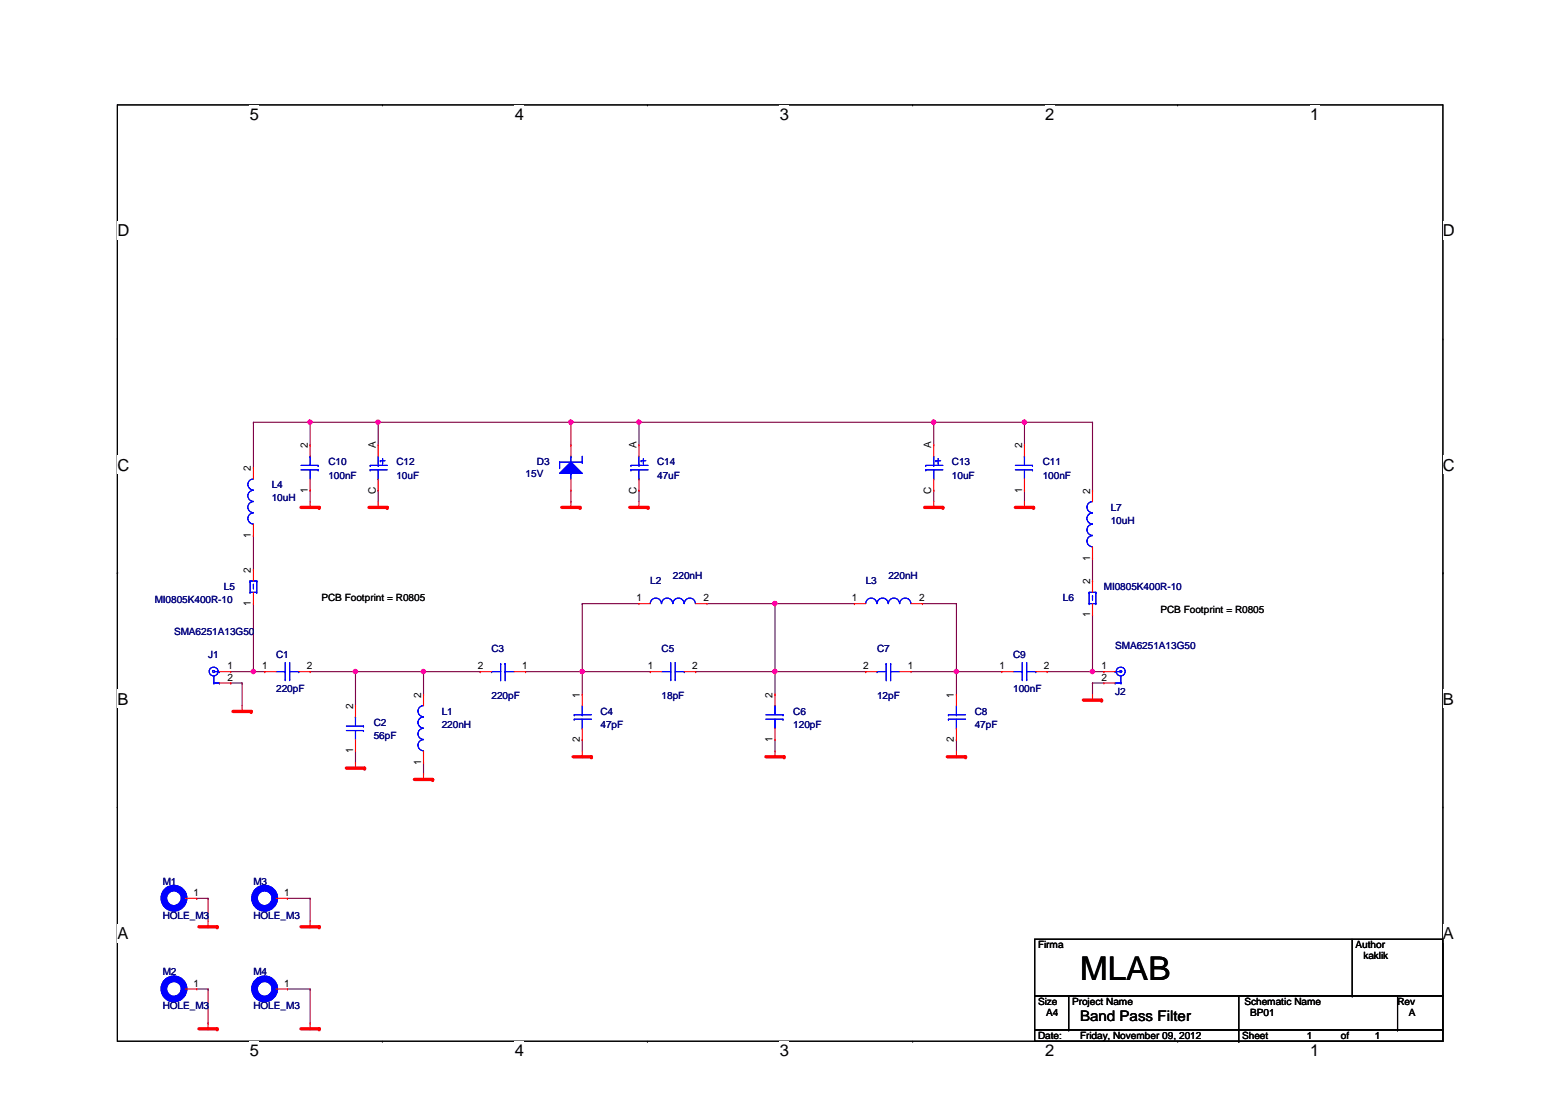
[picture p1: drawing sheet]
<svg xmlns="http://www.w3.org/2000/svg" width="297mm" height="210mm" viewBox="0 0 297 210" stroke-linecap="round" stroke-linejoin="round" font-family="sans-serif">
<path d="M22.3 20h252.4v178.3h-252.4z" fill="none" stroke="#000" stroke-width=".21"/>
<g fill="#fff">
<path d="M47.6 20h1.7v3.5h-1.7z"/>
<path d="M47.6 198.3h1.7v3.5h-1.7z"/>
</g>
<path d="M72.8 20h.1M72.8 198.3h.1" fill="none" stroke="#000" stroke-width=".21"/>
<g fill="#fff">
<path d="M98 20h1.8v3.5h-1.8z"/>
<path d="M98 198.3h1.8v3.5h-1.8z"/>
</g>
<path d="M123.3 20h.1M123.3 198.3h.1" fill="none" stroke="#000" stroke-width=".21"/>
<g fill="#fff">
<path d="M148.5 20h1.7v3.5h-1.7z"/>
<path d="M148.5 198.3h1.7v3.5h-1.7z"/>
</g>
<path d="M173.8 20h.1M173.8 198.3h.1" fill="none" stroke="#000" stroke-width=".21"/>
<g fill="#fff">
<path d="M199 20h1.7v3.5h-1.7z"/>
<path d="M199 198.3h1.7v3.5h-1.7z"/>
</g>
<path d="M224.2 20h.1M224.2 198.3h.1" fill="none" stroke="#000" stroke-width=".21"/>
<g fill="#fff">
<path d="M249.5 20h1.7v3.5h-1.7z"/>
<path d="M249.5 198.3h1.7v3.5h-1.7z"/>
<path d="M22.3 42.2h2.3v3.5h-2.3z"/>
<path d="M274.7 42.2h2.3v3.5h-2.3z"/>
<path d="M22.3 86.8h2.3v3.5h-2.3z"/>
<path d="M274.7 86.8h2.3v3.5h-2.3z"/>
</g>
<path d="M22.3 64.6h.1M274.7 64.6h.1" fill="none" stroke="#000" stroke-width=".21"/>
<g fill="#fff">
<path d="M22.3 131.4h2.1v3.5h-2.1z"/>
<path d="M274.7 131.4h2.1v3.5h-2.1z"/>
</g>
<path d="M22.3 109.1h.1M274.7 109.1h.1" fill="none" stroke="#000" stroke-width=".21"/>
<path d="M22.3 109.1h.1M274.7 109.1h.1" fill="none" stroke="#000" stroke-width=".19"/>
<g fill="#fff">
<path d="M22.3 176h2.1v3.5h-2.1z"/>
<path d="M274.7 176h2.1v3.5h-2.1z"/>
</g>
<path d="M22.3 153.7h.1M274.7 153.7h.1" fill="none" stroke="#000" stroke-width=".21"/>
<path d="M43.9 130.1h.1M43.9 130.1h2.2M43.9 127.9h4.4M46.1 130.1h.1M46.1 130.1v4.3M48.3 127.9h.1M147.6 143h.1M147.6 140.9v2.1" fill="none" stroke="#800040" stroke-width=".21"/>
<circle cx="48.2" cy="127.9" r=".4" fill="#f0f"/>
<circle cx="48.2" cy="127.9" r=".4" fill="none" stroke="#f0f" stroke-width=".21"/>
<path d="M173.5 127.9h8.6M182.1 127.9h.1M208 130.1h.1M208 130.1h2.2M208 130.1v2.1M182.1 140.9h.1M182.1 140.9v2.1" fill="none" stroke="#800040" stroke-width=".21"/>
<circle cx="182.1" cy="127.9" r=".4" fill="#f0f"/>
<circle cx="182.1" cy="127.9" r=".4" fill="none" stroke="#f0f" stroke-width=".21"/>
<path d="M132.5 127.9h.1M132.5 127.9h32.3M147.6 127.9h.1M147.6 127.9v4.3M164.8 127.9h.1M182.1 127.9h.1M182.1 127.9v4.3" fill="none" stroke="#800040" stroke-width=".21"/>
<circle cx="147.5" cy="127.9" r=".4" fill="#f0f"/>
<circle cx="147.5" cy="127.9" r=".4" fill="none" stroke="#f0f" stroke-width=".21"/>
<path d="M110.9 127.9h.1M110.9 127.9v4.3M110.9 140.9h.1M110.9 140.9v2.1" fill="none" stroke="#800040" stroke-width=".21"/>
<circle cx="110.8" cy="127.9" r=".4" fill="#f0f"/>
<circle cx="110.8" cy="127.9" r=".4" fill="none" stroke="#f0f" stroke-width=".21"/>
<path d="M147.6 115h.1M147.6 115h15.1M100.1 127.9h.1M100.1 127.9h23.7M123.8 127.9h.1" fill="none" stroke="#800040" stroke-width=".21"/>
<circle cx="147.5" cy="115" r=".4" fill="#f0f"/>
<circle cx="147.5" cy="115" r=".4" fill="none" stroke="#f0f" stroke-width=".21"/>
<g fill="none" stroke="#800040" stroke-width=".21">
<path d="M110.9 115h.1M110.9 115h10.8M110.9 115v12.9M134.6 115h13M147.6 115h.1M147.6 115v12.9M175.6 115h6.5M182.1 115h.1M182.1 115v12.9M59.1 127.9h8.6M67.7 127.9h.1M67.7 127.9v6.5"/>
<path d="M80.6 127.9h.1M80.6 127.9h10.8M80.6 127.9v4.3M91.4 127.9h.1M110.9 127.9h.1M147.6 127.9h.1"/>
</g>
<circle cx="67.7" cy="127.9" r=".4" fill="#f0f"/>
<circle cx="67.7" cy="127.9" r=".4" fill="none" stroke="#f0f" stroke-width=".21"/>
<path d="M67.7 127.9h12.9M80.6 127.9h.1" fill="none" stroke="#800040" stroke-width=".21"/>
<circle cx="80.6" cy="127.9" r=".4" fill="#f0f"/>
<circle cx="80.6" cy="127.9" r=".4" fill="none" stroke="#f0f" stroke-width=".21"/>
<path d="M182.1 127.9h.1M182.1 127.9h8.7M199.4 127.9h8.6M208 127.9h.1M67.7 145.2h.1M67.7 143v2.2M80.6 147.4h.1M80.6 145.2v2.2" fill="none" stroke="#800040" stroke-width=".21"/>
<circle cx="208" cy="127.9" r=".4" fill="#f0f"/>
<circle cx="208" cy="127.9" r=".4" fill="none" stroke="#f0f" stroke-width=".21"/>
<path d="M48.3 80.4h.1M48.3 80.4v8.7M48.3 80.4h10.8M59.1 80.4h.1" fill="none" stroke="#800040" stroke-width=".21"/>
<circle cx="59" cy="80.4" r=".4" fill="#f0f"/>
<circle cx="59" cy="80.4" r=".4" fill="none" stroke="#f0f" stroke-width=".21"/>
<g fill="none" stroke="#800040" stroke-width=".21">
<path d="M121.7 93.4h.1M121.7 80.4h.1M121.7 80.4v4.4M121.7 93.4v2.1M121.7 80.4h56.1M177.8 80.4h.1M208 93.4h.1M208 80.4v13M48.3 102h.1M48.3 102v6.5M48.3 115v12.9M208 110.7h.1"/>
<path d="M208 106.3v4.4M208 117.1v10.8M48.3 127.9h.1M48.3 127.9h2.1M50.4 127.9h.1M208 127.9h.1M208 127.9h2.2M210.2 127.9h.1M37.5 171.1h.1M37.5 171.1h2.1M39.6 171.1h.1M39.6 171.1v4.3"/>
<path d="M54.7 171.1h.1M54.7 171.1h4.4M59.1 171.1h.1M59.1 171.1v4.3M37.5 188.4h2.1M39.6 188.4h.1M39.6 194.9h.1M39.6 188.4v6.5M54.7 188.4h4.4M59.1 188.4h.1M59.1 194.9h.1M59.1 188.4v6.5"/>
</g>
<circle cx="121.6" cy="80.4" r=".4" fill="#f0f"/>
<circle cx="121.6" cy="80.4" r=".4" fill="none" stroke="#f0f" stroke-width=".21"/>
<circle cx="177.8" cy="80.4" r=".4" fill="#f0f"/>
<circle cx="177.8" cy="80.4" r=".4" fill="none" stroke="#f0f" stroke-width=".21"/>
<g fill="none" stroke="#800040" stroke-width=".21">
<path d="M59.1 93.4h.1M59.1 80.4h.1M59.1 80.4v4.4M59.1 93.4v2.1M59.1 80.4h12.9M72 93.4h.1M72 80.4h.1M72 80.4v4.4M72 93.4v2.1M177.8 93.4h.1M177.8 80.4h.1M177.8 80.4h17.3"/>
<path d="M177.8 80.4v4.4M177.8 93.4v2.1M195.1 80.4h.1"/>
</g>
<circle cx="195" cy="80.4" r=".4" fill="#f0f"/>
<circle cx="195" cy="80.4" r=".4" fill="none" stroke="#f0f" stroke-width=".21"/>
<path d="M72 80.4h36.7M108.7 80.4h.1M195.1 80.4h.1M195.1 93.4h.1M195.1 80.4v4.4M195.1 93.4v2.1M195.1 80.4h12.9M208 80.4h.1" fill="none" stroke="#800040" stroke-width=".21"/>
<circle cx="72" cy="80.4" r=".4" fill="#f0f"/>
<circle cx="72" cy="80.4" r=".4" fill="none" stroke="#f0f" stroke-width=".21"/>
<circle cx="108.7" cy="80.4" r=".4" fill="#f0f"/>
<circle cx="108.7" cy="80.4" r=".4" fill="none" stroke="#f0f" stroke-width=".21"/>
<path d="M108.7 80.4h.1M108.7 95.5h.1M108.7 80.4v4.4M108.7 93.4v2.1M108.7 80.4h13M121.7 80.4h.1" fill="none" stroke="#800040" stroke-width=".21"/>
<path d="M46.1 135.5h.1M46.1 134.4v1.1" fill="none" stroke="#f00" stroke-width=".21"/>
<path d="M44.4 135.5h3.4" fill="none" stroke="#f00" stroke-width=".63"/>
<circle cx="47.8" cy="135.5" r=".32" fill="#f00"/>
<path d="M67.7 146.3h.1M67.7 145.2v1.1" fill="none" stroke="#f00" stroke-width=".21"/>
<path d="M66 146.3h3.4" fill="none" stroke="#f00" stroke-width=".63"/>
<circle cx="69.4" cy="146.3" r=".32" fill="#f00"/>
<path d="M80.6 148.5h.1M80.6 147.4v1.1" fill="none" stroke="#f00" stroke-width=".21"/>
<path d="M78.9 148.5h3.5" fill="none" stroke="#f00" stroke-width=".63"/>
<circle cx="82.4" cy="148.5" r=".32" fill="#f00"/>
<path d="M110.9 144.1h.1M110.9 143v1.1" fill="none" stroke="#f00" stroke-width=".21"/>
<path d="M109.1 144.1h3.5" fill="none" stroke="#f00" stroke-width=".63"/>
<circle cx="112.6" cy="144.1" r=".32" fill="#f00"/>
<path d="M147.6 144.1h.1M147.6 143v1.1" fill="none" stroke="#f00" stroke-width=".21"/>
<path d="M145.8 144.1h3.5" fill="none" stroke="#f00" stroke-width=".63"/>
<circle cx="149.3" cy="144.1" r=".32" fill="#f00"/>
<path d="M208 133.3h.1M208 132.2v1.1" fill="none" stroke="#f00" stroke-width=".21"/>
<path d="M206.3 133.3h3.5" fill="none" stroke="#f00" stroke-width=".63"/>
<circle cx="209.8" cy="133.3" r=".32" fill="#f00"/>
<path d="M182.1 144.1h.1M182.1 143v1.1" fill="none" stroke="#f00" stroke-width=".21"/>
<path d="M180.4 144.1h3.5" fill="none" stroke="#f00" stroke-width=".63"/>
<circle cx="183.9" cy="144.1" r=".32" fill="#f00"/>
<path d="M39.6 176.5h.1M39.6 175.4v1.1" fill="none" stroke="#f00" stroke-width=".21"/>
<path d="M37.9 176.5h3.5" fill="none" stroke="#f00" stroke-width=".63"/>
<circle cx="41.4" cy="176.5" r=".32" fill="#f00"/>
<path d="M39.6 196h.1M39.6 194.9v1.1" fill="none" stroke="#f00" stroke-width=".21"/>
<path d="M37.9 196h3.5" fill="none" stroke="#f00" stroke-width=".63"/>
<circle cx="41.4" cy="196" r=".32" fill="#f00"/>
<path d="M59.1 176.5h.1M59.1 175.4v1.1" fill="none" stroke="#f00" stroke-width=".21"/>
<path d="M57.3 176.5h3.5" fill="none" stroke="#f00" stroke-width=".63"/>
<circle cx="60.8" cy="176.5" r=".32" fill="#f00"/>
<path d="M59.1 196h.1M59.1 194.9v1.1" fill="none" stroke="#f00" stroke-width=".21"/>
<path d="M57.3 196h3.5" fill="none" stroke="#f00" stroke-width=".63"/>
<circle cx="60.8" cy="196" r=".32" fill="#f00"/>
<path d="M59.1 96.6h.1M59.1 95.5v1.1" fill="none" stroke="#f00" stroke-width=".21"/>
<path d="M57.3 96.6h3.5" fill="none" stroke="#f00" stroke-width=".63"/>
<circle cx="60.8" cy="96.6" r=".32" fill="#f00"/>
<path d="M72 96.6h.1M72 95.5v1.1" fill="none" stroke="#f00" stroke-width=".21"/>
<path d="M70.3 96.6h3.4" fill="none" stroke="#f00" stroke-width=".63"/>
<circle cx="73.7" cy="96.6" r=".32" fill="#f00"/>
<path d="M121.7 96.6h.1M121.7 95.5v1.1" fill="none" stroke="#f00" stroke-width=".21"/>
<path d="M119.9 96.6h3.5" fill="none" stroke="#f00" stroke-width=".63"/>
<circle cx="123.4" cy="96.6" r=".32" fill="#f00"/>
<path d="M177.8 96.6h.1M177.8 95.5v1.1" fill="none" stroke="#f00" stroke-width=".21"/>
<path d="M176.1 96.6h3.4" fill="none" stroke="#f00" stroke-width=".63"/>
<circle cx="179.5" cy="96.6" r=".32" fill="#f00"/>
<path d="M195.1 96.6h.1M195.1 95.5v1.1" fill="none" stroke="#f00" stroke-width=".21"/>
<path d="M193.3 96.6h3.5" fill="none" stroke="#f00" stroke-width=".63"/>
<circle cx="196.8" cy="96.6" r=".32" fill="#f00"/>
<path d="M108.7 96.6h.1M108.7 95.5v1.1" fill="none" stroke="#f00" stroke-width=".21"/>
<path d="M107 96.6h3.4" fill="none" stroke="#f00" stroke-width=".63"/>
<circle cx="110.4" cy="96.6" r=".32" fill="#f00"/>
<path d="M197 178.9h77.7v10.8h-77.7zM257.5 178.9v10.8M197 189.7h77.7v6.5h-77.7zM197 196.2h77.7v2.1h-77.7zM203.5 196.2h.1M203.5 189.7v6.5M235.9 196.2h.1M235.9 198.3h.1M235.9 189.7v8.6M257.5 189.7h.1M266.1 196.2h.1M266.1 189.7v6.5" fill="none" stroke="#000" stroke-width=".21"/>
<g fill="none" stroke="#00f" stroke-width=".21">
<path d="M57.3 89.5h3.3M57.3 88.6h3.3M59.1 89.5h.1M59.1 86.9h.1M59.1 86.9v1.7M59.1 89.5v1.7M60.6 89.5h.1M60.6 88.6h.1M70.5 88.6h.1M70.5 89.5h.1M70.5 89.5h3.2M70.5 88.6h3.2"/>
<path d="M72 88.6h.1M72 91.2h.1M72 86.9v1.7M72 89.5v1.7M72.4 87.8h.1M72.4 87.8h.9M72.9 88.2h.1M72.9 87.3v.9M106.5 89.1h.1M108.7 86.9h.1M108.7 86.9v1.1M110.9 88h.1"/>
<path d="M110.9 88h-4.4v1.1M176.3 88.6h.1M176.3 89.5h.1M176.3 89.5h3.2M176.3 88.6h3.2M177.8 88.6h.1M177.8 91.2h.1M177.8 86.9v1.7M177.8 89.5v1.7M178.2 87.8h.1M178.2 87.8h.9M178.6 88.2h.1"/>
<path d="M178.6 87.3v.9M193.3 89.5h3.3M193.3 88.6h3.3M195.1 89.5h.1M195.1 86.9h.1M195.1 86.9v1.7M195.1 89.5v1.7M196.6 89.5h.1M196.6 88.6h.1M207.4 115h.1M207.4 112.8h.1M207.4 115h1.3"/>
<path d="M207.4 112.8v2.2M207.4 112.8h1.3M208 113.5h.1M208 113.5v.8M208.7 112.8h.1M208.7 115h.1M208.7 112.8v2.2M40.5 127.8h.3v.2h-.3zM40.7 130.1h.1M40.7 128.8v1.3M40.7 130.1h1.1M40.9 127.9h.9"/>
<path d="M41.8 130.1h.1M41.8 127.9h.1M180.6 136.1h.1M180.6 137h.1M180.6 136.1h3.3M180.6 137h3.3M182.1 136.1h.1M182.1 138.7h.1M182.1 134.4v1.7M182.1 137v1.7M192.9 127.9h1.7M194.6 127.9h.1"/>
<path d="M194.6 129.5h.1M194.6 126.2v3.3M195.5 129.5h.1M195.5 127.9h1.7M195.5 126.2v3.3M197.2 127.9h.1M35.1 171.1h.1M35.1 171.1h.2M52.4 171.1h.1M52.4 171.1h.2M35.1 188.4h.1M35.1 188.4h.2"/>
<circle cx="40.7" cy="127.9" r=".84"/>
</g>
<g fill="none" stroke="#f00" stroke-width=".21">
<path d="M59.1 93.4h.1M59.1 84.8h.1M59.1 84.8v2.1M59.1 91.2v2.2M72 84.8h.1M72 93.4h.1M72 84.8v2.1M72 91.2v2.2M177.8 84.8h.1M177.8 93.4h.1M177.8 84.8v2.1M177.8 91.2v2.2"/>
<path d="M195.1 93.4h.1M195.1 84.8h.1M195.1 84.8v2.1M195.1 91.2v2.2M208 117.1h.1M208 110.7h.1M208 110.7v2.1M208 115v2.1M41.8 127.9h2.1M41.8 130.1h2.1M43.9 127.9h.1M43.9 130.1h.1"/>
<path d="M182.1 132.2h.1M182.1 132.2v2.2M182.1 138.7v2.2M190.8 127.9h.1M190.8 127.9h2.1M197.2 127.9h2.2M199.4 127.9h.1M182.1 140.9h.1M35.3 171.1h2.2M37.5 171.1h.1M52.6 171.1h2.1M54.7 171.1h.1"/>
<path d="M35.3 188.4h2.2M37.5 188.4h.1"/>
</g>
<g fill="none" stroke="#00f" stroke-width="1.3">
<circle cx="33.1" cy="171.1" r="1.93"/>
<circle cx="50.4" cy="171.1" r="1.93"/>
<circle cx="33.1" cy="188.4" r="1.93"/>
</g>
<path d="M106.5 90.2l2.2-2.2 2.2 2.2z" fill="#00f"/>
<path d="M106.5 90.2l2.2-2.2 2.2 2.2zM106.5 89.1h.1M108.7 90.2h.1M108.7 86.9h.1M108.7 86.9v1.1M108.7 90.2v1M110.9 88h.1M110.9 86.9v1.1M110.9 88h-4.4v1.1" fill="none" stroke="#00f" stroke-width=".21"/>
<path d="M106.5 90.2l2.2-2.2 2.2 2.2z" fill="#00f"/>
<g fill="none" stroke="#00f" stroke-width=".21">
<path d="M48.3 95.5a1.06 1.06 0 0 0-1.1 1.1 1.06 1.06 0 0 0 1.1 1.1M48.3 97.7a1.06 1.06 0 0 0-1.1 1.1 1.06 1.06 0 0 0 1.1 1M48.3 93.4a1.06 1.06 0 0 0-1.1 1 1.06 1.06 0 0 0 1.1 1.1M48.3 91.2a1.06 1.06 0 0 0-1.1 1.1 1.06 1.06 0 0 0 1.1 1M106.5 90.2l2.2-2.2 2.2 2.2zM108.7 90.2h.1M108.7 90.2v1M110.9 88h.1M110.9 86.9v1.1M120.1 88.6h.1M120.1 89.5h.1M120.1 88.6h3.3"/>
<path d="M120.1 89.5h3.3M121.7 88.6h.1M121.7 91.2h.1M121.7 86.9v1.7M121.7 89.5v1.7M122.1 87.8h.1M122.1 87.8h.9M122.5 88.2h.1M122.5 87.3v.9M208 99.9a1.06 1.06 0 0 0-1 1 1.06 1.06 0 0 0 1 1.1M208 97.7a1.06 1.06 0 0 0-1 1.1 1.06 1.06 0 0 0 1 1M208 95.5a1.06 1.06 0 0 0-1 1.1 1.06 1.06 0 0 0 1 1.1"/>
<path d="M47.6 112.8h.1M47.6 110.7h.1M47.6 112.8h1.3M47.6 110.7v2.1M47.6 110.7h1.3M48.3 111.3h.1M48.3 111.3v.9M48.9 110.7h.1M48.9 112.8h.1M48.9 110.7v2.1M123.8 115a1.06 1.06 0 0 1 1.1-1.1 1.06 1.06 0 0 1 1 1.1M126 115a1.06 1.06 0 0 1 1-1.1 1.06 1.06 0 0 1 1.1 1.1"/>
<path d="M128.1 115a1.06 1.06 0 0 1 1.1-1.1 1.06 1.06 0 0 1 1.1 1.1M130.3 115a1.06 1.06 0 0 1 1.1-1.1 1.06 1.06 0 0 1 1 1.1M164.8 115a1.06 1.06 0 0 1 1.1-1.1 1.06 1.06 0 0 1 1.1 1.1M167 115a1.06 1.06 0 0 1 1.1-1.1 1.06 1.06 0 0 1 1 1.1M169.2 115a1.06 1.06 0 0 1 1-1.1 1.06 1.06 0 0 1 1.1 1.1M171.3 115a1.06 1.06 0 0 1 1.1-1.1 1.06 1.06 0 0 1 1 1.1M208 102a1.06 1.06 0 0 0-1 1.1 1.06 1.06 0 0 0 1 1M52.6 127.9h1.7M54.3 127.9h.1M54.3 129.5h.1M54.3 126.2v3.3M55.2 129.5h.1"/>
<path d="M55.2 127.9h1.7M55.2 126.2v3.3M56.9 127.9h.1M66 139.1h3.2M66 138.3h3.2M67.7 139.1h.1M67.7 136.6h.1M67.7 136.6v1.7M67.7 139.1v1.8M69.2 139.1h.1M69.2 138.3h.1M80.6 138.7a1.06 1.06 0 0 0-1 1.1 1.06 1.06 0 0 0 1 1"/>
<path d="M80.6 136.6a1.06 1.06 0 0 0-1 1 1.06 1.06 0 0 0 1 1.1M80.6 134.4a1.06 1.06 0 0 0-1 1.1 1.06 1.06 0 0 0 1 1M93.6 127.9h.1M93.6 127.9h1.7M95.3 126.4h.1M95.3 126.4v3.3M96.2 127.9h.1M96.2 126.4h.1M96.2 127.9h1.7M96.2 126.4v3.3M109.3 136.1h.1M109.3 137h.1"/>
<path d="M109.3 137h3.3M109.3 136.1h3.3M110.9 136.1h.1M110.9 138.7h.1M110.9 134.4v1.7M110.9 137v1.7M126 127.9h1.7M127.7 127.9h.1M127.7 129.5h.1M127.7 126.2v3.3M128.6 129.5h.1M128.6 127.9h1.7"/>
<path d="M128.6 126.2v3.3M130.3 127.9h.1M145.8 137h3.3M145.8 136.1h3.3M147.6 137h.1M147.6 134.4h.1M147.6 134.4v1.7M147.6 137v1.7M149.1 137h.1M149.1 136.1h.1M167 127.9h.1M167 127.9h1.7"/>
<path d="M168.7 126.4h.1M168.7 126.4v3.3M169.6 127.9h.1M169.6 126.4h.1M169.6 127.9h1.7M169.6 126.4v3.3M212.3 130.1h.1M212.3 127.9h.1M212.3 127.9h.9M212.3 130.1h1.1M213.2 127.8h.3v.2h-.3zM213.4 130.1h.1"/>
<path d="M213.4 128.8v1.3M80.6 140.9a1.06 1.06 0 0 0-1 1 1.06 1.06 0 0 0 1 1.1M52.4 188.4h.1M52.4 188.4h.2"/>
<circle cx="213.4" cy="127.9" r=".84"/>
</g>
<g fill="none" stroke="#f00" stroke-width=".21">
<path d="M48.3 89.1h.1M48.3 89.1v2.1M48.3 99.9v2.1M108.7 93.4h.1M108.7 84.8h.1M108.7 84.8v2.1M108.7 91.2v2.2M121.7 84.8h.1M121.7 93.4h.1M121.7 84.8v2.1M121.7 91.2v2.2M208 93.4h.1"/>
<path d="M208 93.4v2.1M48.3 115h.1M48.3 108.5h.1M48.3 102h.1M48.3 108.5v2.2M48.3 112.8v2.2M121.7 115h.1M121.7 115h2.1M132.5 115h2.1M134.6 115h.1M162.7 115h.1M162.7 115h2.1"/>
<path d="M173.5 115h2.1M175.6 115h.1M208 106.3h.1M208 104.2v2.1M50.4 127.9h.1M50.4 127.9h2.2M56.9 127.9h2.2M59.1 127.9h.1M67.7 134.4h.1M67.7 134.4v2.2M80.6 132.2h.1M80.6 132.2v2.2"/>
<path d="M91.4 127.9h.1M91.4 127.9h2.2M97.9 127.9h2.2M100.1 127.9h.1M110.9 132.2h.1M110.9 132.2v2.2M110.9 138.7v2.2M123.8 127.9h.1M123.8 127.9h2.2M130.3 127.9h2.2M132.5 127.9h.1M147.6 132.2h.1"/>
<path d="M147.6 132.2v2.2M147.6 138.7v2.2M164.8 127.9h.1M164.8 127.9h2.2M171.3 127.9h2.2M173.5 127.9h.1M210.2 127.9h.1M210.2 130.1h.1M210.2 127.9h2.1M210.2 130.1h2.1M67.7 143h.1M67.7 140.9v2.1"/>
<path d="M80.6 145.2h.1M80.6 143v2.2M110.9 140.9h.1M147.6 140.9h.1M52.6 188.4h2.1M54.7 188.4h.1"/>
</g>
<circle cx="50.4" cy="188.4" r="1.93" fill="none" stroke="#00f" stroke-width="1.3"/>
<circle cx="48.2" cy="127.9" r=".4" fill="#f0f"/>
<circle cx="48.2" cy="127.9" r=".4" fill="none" stroke="#f0f" stroke-width=".21"/>
<circle cx="182.1" cy="127.9" r=".4" fill="#f0f"/>
<circle cx="182.1" cy="127.9" r=".4" fill="none" stroke="#f0f" stroke-width=".21"/>
<circle cx="147.5" cy="127.9" r=".4" fill="#f0f"/>
<circle cx="147.5" cy="127.9" r=".4" fill="none" stroke="#f0f" stroke-width=".21"/>
<circle cx="110.8" cy="127.9" r=".4" fill="#f0f"/>
<circle cx="110.8" cy="127.9" r=".4" fill="none" stroke="#f0f" stroke-width=".21"/>
<circle cx="147.5" cy="115" r=".4" fill="#f0f"/>
<circle cx="147.5" cy="115" r=".4" fill="none" stroke="#f0f" stroke-width=".21"/>
<circle cx="67.7" cy="127.9" r=".4" fill="#f0f"/>
<circle cx="67.7" cy="127.9" r=".4" fill="none" stroke="#f0f" stroke-width=".21"/>
<circle cx="80.6" cy="127.9" r=".4" fill="#f0f"/>
<circle cx="80.6" cy="127.9" r=".4" fill="none" stroke="#f0f" stroke-width=".21"/>
<circle cx="208" cy="127.9" r=".4" fill="#f0f"/>
<circle cx="208" cy="127.9" r=".4" fill="none" stroke="#f0f" stroke-width=".21"/>
<circle cx="59" cy="80.4" r=".4" fill="#f0f"/>
<circle cx="59" cy="80.4" r=".4" fill="none" stroke="#f0f" stroke-width=".21"/>
<circle cx="121.6" cy="80.4" r=".4" fill="#f0f"/>
<circle cx="121.6" cy="80.4" r=".4" fill="none" stroke="#f0f" stroke-width=".21"/>
<circle cx="177.8" cy="80.4" r=".4" fill="#f0f"/>
<circle cx="177.8" cy="80.4" r=".4" fill="none" stroke="#f0f" stroke-width=".21"/>
<circle cx="195" cy="80.4" r=".4" fill="#f0f"/>
<circle cx="195" cy="80.4" r=".4" fill="none" stroke="#f0f" stroke-width=".21"/>
<circle cx="72" cy="80.4" r=".4" fill="#f0f"/>
<circle cx="72" cy="80.4" r=".4" fill="none" stroke="#f0f" stroke-width=".21"/>
<circle cx="108.7" cy="80.4" r=".4" fill="#f0f"/>
<circle cx="108.7" cy="80.4" r=".4" fill="none" stroke="#f0f" stroke-width=".21"/>
<text font-size="6.2" x="205.7" y="186.6">MLAB</text>
<g font-size="3.1">
<text x="47.6" y="22.8">5</text>
<text x="98" y="22.8">4</text>
<text x="148.5" y="22.8">3</text>
<text x="199" y="22.8">2</text>
<text x="249.5" y="22.8">1</text>
<text x="22.3" y="45">D</text>
<text x="274.7" y="45">D</text>
<text x="22.3" y="89.6">C</text>
<text x="274.7" y="89.6">C</text>
<text x="22.3" y="134.2">B</text>
<text x="274.7" y="134.2">B</text>
<text x="22.3" y="178.8">A</text>
<text x="274.7" y="178.8">A</text>
<text x="47.6" y="201.1">5</text>
<text x="98" y="201.1">4</text>
<text x="148.5" y="201.1">3</text>
<text x="199" y="201.1">2</text>
<text x="249.5" y="201.1">1</text>
</g>
<text font-size="2.8" x="205.7" y="194.4">Band Pass Filter</text>
<g font-size="1.9">
<text x="47.8" y="89.7" transform="rotate(-90 47.8 89.7)">2</text>
<text x="58.6" y="85.4" transform="rotate(-90 58.6 85.4)">2</text>
<text x="71.5" y="85.4" transform="rotate(-90 71.5 85.4)">A</text>
<text x="121.2" y="85.4" transform="rotate(-90 121.2 85.4)">A</text>
<text x="177.3" y="85.4" transform="rotate(-90 177.3 85.4)">A</text>
<text x="194.6" y="85.4" transform="rotate(-90 194.6 85.4)">2</text>
<text x="58.6" y="93.8" transform="rotate(-90 58.6 93.8)">1</text>
<text x="71.5" y="94.1" transform="rotate(-90 71.5 94.1)">C</text>
<text x="121.2" y="94.1" transform="rotate(-90 121.2 94.1)">C</text>
<text x="177.3" y="94.1" transform="rotate(-90 177.3 94.1)">C</text>
<text x="194.6" y="93.8" transform="rotate(-90 194.6 93.8)">1</text>
<text x="207.6" y="94" transform="rotate(-90 207.6 94)">2</text>
<text x="47.8" y="102.4" transform="rotate(-90 47.8 102.4)">1</text>
<text x="207.6" y="106.8" transform="rotate(-90 207.6 106.8)">1</text>
<text x="47.8" y="109.1" transform="rotate(-90 47.8 109.1)">2</text>
<text x="207.6" y="111.3" transform="rotate(-90 207.6 111.3)">2</text>
<text x="47.8" y="115.4" transform="rotate(-90 47.8 115.4)">1</text>
<text x="61.2" y="114.5">PCB Footprint = R0805</text>
<text x="121.2" y="114.5">1</text>
<text x="134" y="114.5">2</text>
<text x="162.2" y="114.5">1</text>
<text x="175" y="114.5">2</text>
<text x="207.6" y="117.6" transform="rotate(-90 207.6 117.6)">1</text>
<text x="221" y="116.7">PCB Footprint = R0805</text>
<text x="43.3" y="127.5">1</text>
<text x="43.3" y="129.6">2</text>
<text x="50" y="127.5">1</text>
<text x="58.4" y="127.5">2</text>
<text x="91" y="127.5">2</text>
<text x="99.4" y="127.5">1</text>
<text x="123.4" y="127.5">1</text>
<text x="131.8" y="127.5">2</text>
<text x="164.4" y="127.5">2</text>
<text x="172.8" y="127.5">1</text>
<text x="190.3" y="127.5">1</text>
<text x="198.8" y="127.5">2</text>
<text x="209.7" y="127.5">1</text>
<text x="209.7" y="129.6">2</text>
<text x="67.2" y="135" transform="rotate(-90 67.2 135)">2</text>
<text x="80.2" y="132.9" transform="rotate(-90 80.2 132.9)">2</text>
<text x="110.4" y="132.9" transform="rotate(-90 110.4 132.9)">1</text>
<text x="147.1" y="132.9" transform="rotate(-90 147.1 132.9)">2</text>
<text x="181.6" y="132.9" transform="rotate(-90 181.6 132.9)">1</text>
<text x="67.2" y="143.5" transform="rotate(-90 67.2 143.5)">1</text>
<text x="110.4" y="141.3" transform="rotate(-90 110.4 141.3)">2</text>
<text x="147.1" y="141.3" transform="rotate(-90 147.1 141.3)">1</text>
<text x="181.6" y="141.3" transform="rotate(-90 181.6 141.3)">2</text>
<text x="80.2" y="145.6" transform="rotate(-90 80.2 145.6)">1</text>
<text x="36.8" y="170.6">1</text>
<text x="54.1" y="170.6">1</text>
<text x="197.7" y="180.6">Firma</text>
<text x="258.1" y="180.6">Author</text>
<text x="259.6" y="182.8">kaklik</text>
<text x="36.8" y="187.9">1</text>
<text x="54.1" y="187.9">1</text>
<text x="197.7" y="191.4">Size</text>
<text x="204.1" y="191.4">Project Name</text>
<text x="236.9" y="191.4">Schematic Name</text>
<text x="266.1" y="191.4">Rev</text>
<text x="197.7" y="197.9">Date:</text>
<text x="199.2" y="193.5">A4</text>
<text x="205.7" y="197.9">Friday, November 09, 2012</text>
<text x="236.5" y="197.9">Sheet</text>
<text x="238" y="193.5">BP01</text>
<text x="248.8" y="197.9">1</text>
<text x="255.3" y="197.9">of</text>
<text x="261.8" y="197.9">1</text>
<text x="268.3" y="193.5">A</text>
</g>
<g font-size="1.9" fill="#000080">
<text x="62.5" y="88.6">C10</text>
<text x="75.5" y="88.6">C12</text>
<text x="102.2" y="88.6">D3</text>
<text x="125.1" y="88.6">C14</text>
<text x="181.3" y="88.6">C13</text>
<text x="198.5" y="88.6">C11</text>
<text x="51.7" y="92.9">L4</text>
<text x="51.7" y="95.5">10uH</text>
<text x="62.5" y="91.2">100nF</text>
<text x="75.5" y="91.2">10uF</text>
<text x="100.1" y="90.8">15V</text>
<text x="125.1" y="91.2">47uF</text>
<text x="181.3" y="91.2">10uF</text>
<text x="198.5" y="91.2">100nF</text>
<text x="211.5" y="97.2">L7</text>
<text x="211.5" y="99.8">10uH</text>
<text x="42.6" y="112.4">L5</text>
<text x="123.8" y="111.3">L2</text>
<text x="128.1" y="110.2">220nH</text>
<text x="164.8" y="111.3">L3</text>
<text x="169.2" y="110.2">220nH</text>
<text x="210.2" y="112.4">MI0805K400R-10</text>
<text x="29.5" y="114.9">MI0805K400R-10</text>
<text x="202.4" y="114.5">L6</text>
<text x="33.1" y="121">SMA6251A13G50</text>
<text x="39.6" y="125.3">J1</text>
<text x="52.6" y="125.3">C1</text>
<text x="93.6" y="124.2">C3</text>
<text x="126" y="124.2">C5</text>
<text x="167" y="124.2">C7</text>
<text x="192.9" y="125.3">C9</text>
<text x="212.3" y="123.6">SMA6251A13G50</text>
<text x="52.6" y="131.8">220pF</text>
<text x="192.9" y="131.8">100nF</text>
<text x="84.1" y="136.1">L1</text>
<text x="93.6" y="133.1">220pF</text>
<text x="114.3" y="136.1">C4</text>
<text x="126" y="133.1">18pF</text>
<text x="151" y="136.1">C6</text>
<text x="167" y="133.1">12pF</text>
<text x="185.6" y="136.1">C8</text>
<text x="212.3" y="132.4">J2</text>
<text x="71.2" y="138.3">C2</text>
<text x="71.2" y="140.8">56pF</text>
<text x="84.1" y="138.7">220nH</text>
<text x="114.3" y="138.7">47pF</text>
<text x="151" y="138.7">120pF</text>
<text x="185.6" y="138.7">47pF</text>
<text x="31" y="168.5">M1</text>
<text x="48.3" y="168.5">M3</text>
<text x="31" y="175">HOLE_M3</text>
<text x="48.3" y="175">HOLE_M3</text>
<text x="31" y="185.8">M2</text>
<text x="48.3" y="185.8">M4</text>
<text x="31" y="192.2">HOLE_M3</text>
<text x="48.3" y="192.2">HOLE_M3</text>
</g>
</svg>
